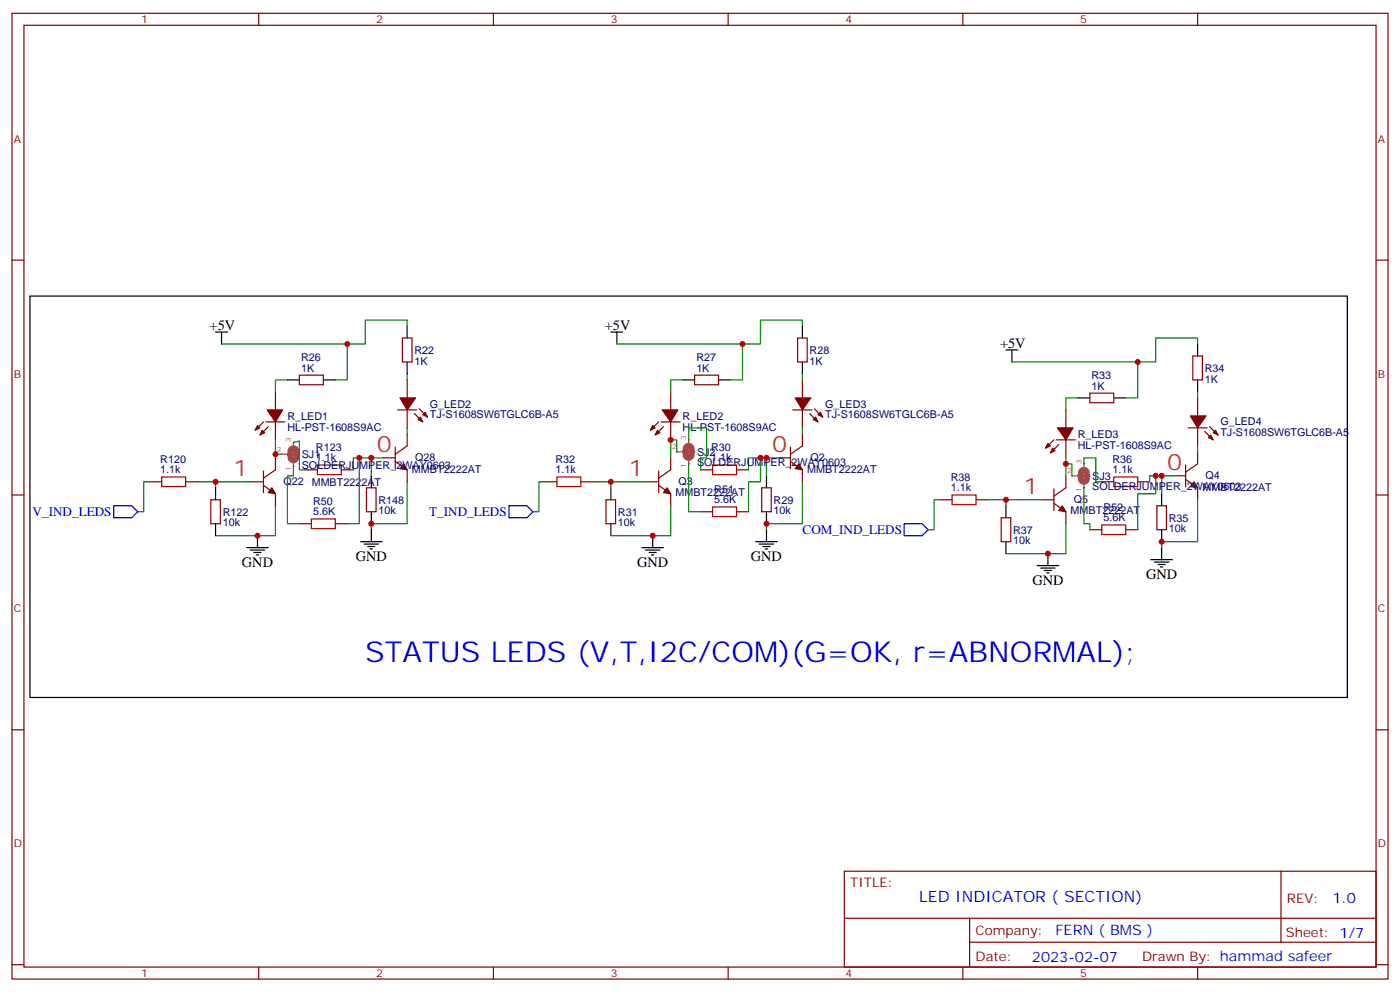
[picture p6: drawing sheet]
<svg xmlns="http://www.w3.org/2000/svg" width="412mm" height="292mm" viewBox="0 0 412 292" stroke-linecap="round" stroke-linejoin="round" font-family="sans-serif">
<g fill="none" stroke="#870000" stroke-width=".35">
<path d="M3.5 3.9h405.4v284.4h-405.4zM7.1 7.4h398.2v277.3h-398.2zM76.2 3.9v3.5M145.3 3.9v3.5M214.5 3.9v3.5M283.6 3.9v3.5M352.8 3.9v3.5M3.5 76.6h3.6M405.3 76.6h3.6M314 120.7v5.3M314 129.5v5.3M3.5 145.7h3.6"/>
<path d="M405.3 145.7h3.6M3.5 214.9h3.6M405.3 214.9h3.6M248.7 256.5h156.6v28.2h-156.6zM377.3 256.5v20.9M248.7 270.4h156.5M285.6 277.4h119.6M285.6 270.4v14.1M3.5 284h3.6M76.2 284.7v3.6M145.3 284.7v3.6M214.5 284.7v3.6"/>
<path d="M283.6 284.7v3.6M352.8 284.7v3.6M405.3 284h3.6"/>
</g>
<g fill="#870000" stroke="#870000" stroke-width=".35">
<path d="M310.1 132l.7 .7-1.4 .7z"/>
<path d="M308.7 130.6l.7 .7-1.4 .7z"/>
<path d="M310.4 132.3l1.5-1.4z"/>
<path d="M310.4 129.5l-1.4 1.4z"/>
</g>
<path d="M311.1 129.5h5.7z" fill="#f00" stroke="#870000" stroke-width=".35"/>
<g fill="#870000" stroke="#870000" stroke-width=".35">
<path d="M311.5 126h4.6l-2.1 3.5z"/>
<path d="M312.9 148.9l1.1 1.8-2.1-.4z"/>
<path d="M351.7 141.9l1.1 1.7-2.1-.3z"/>
<path d="M356 128.8l.7-.7 .7 1.4z"/>
<path d="M357.4 127.4l.7-.7 .7 1.4z"/>
<path d="M350.7 122.4h4.5l-2.4 3.6z"/>
<path d="M193.7 126.7l.7 .7-1.4 .7z"/>
<path d="M192.3 125.3l.7 .7-1.4 .7z"/>
<path d="M195.4 125.6l-1.4 1.4z"/>
<path d="M194 124.2l-1.4 1.4z"/>
</g>
<g fill="none" stroke="#870000" stroke-width=".35">
<path d="M197.6 115.4v5.3M321 115.7h7.1v2.9h-7.1zM351.4 104.8h2.8v7.1h-2.8zM352.8 117.2v5.2M197.6 124.2v5.3M349.2 136.9v6.4M350 126h5.6M352.8 126v5.3M352.8 133v3.6l-3.6 2.4M354.9 127l2.5 2.5M356.3 125.6l2.5 2.5M276.9 147.1h3.6"/>
<path d="M287.5 147.1h3.5M294.9 152.4h2.8v7.1h-2.8zM306.9 147.1h3.5M310.4 148.2l3.6 2.5v3.5M310.4 144v6.3M314 140.1v3.5l-3.6 2.5M324.6 141.9h3.5M335.1 141.9h3.6M340.8 148.9h2.8v7.1h-2.8zM345.7 140.1h3.5M349.2 141.1l3.6 2.5v3.5"/>
</g>
<path d="M280.5 145.7h7v2.9h-7zM328.1 140.4h7v2.9h-7z" fill="none" stroke="#a10000" stroke-width=".35"/>
<g fill="none" stroke="#000" stroke-width=".35">
<path d="M296.3 103h3.6M298.1 103v3.6M317.5 117.2h3.5M328.1 117.2h3.5M352.8 101.3v3.5M352.8 111.9v3.5M296.3 148.9v3.5M296.3 159.5v3.5M342.2 145.4v3.5M342.2 156v3.5M305.5 166.5h6.4M306.6 167.3h4.2"/>
<path d="M307.6 168h2.1M308.3 168.7h.7M308.7 163v3.5M339 164.8h6.4M340.1 165.5h4.2M341.1 166.2h2.2M341.8 166.9h.7M342.2 161.3v3.5"/>
</g>
<path d="M317.5 117.2h-3.5v3.5M335.1 106.6v10.6h-3.5M352.8 101.3v-1.8h-12.4v7.1h-42.3M352.8 115.4v1.8M352.8 131.3v1.7M276.9 147.1h-1.7v8.9h-1.8M291 147.1h5.3M306.9 147.1h-10.6v1.8M314 154.2v8.8h-17.7M342.2 140.1v5.3M345.7 140.1h-7v1.8M352.8 147.1v12.4h-10.6v1.8" fill="none" stroke="#008700" stroke-width=".35"/>
<path d="M266.3 154.2h5.3l1.8 1.8-1.8 1.7h-5.3z" fill="none" stroke="#00f" stroke-width=".35"/>
<path d="M194.7 124.2h5.7z" fill="#f00" stroke="#870000" stroke-width=".35"/>
<g fill="#870000" stroke="#870000" stroke-width=".35">
<path d="M195.1 120.7h4.6l-2.1 3.5z"/>
<path d="M196.5 143.6l1.1 1.8-2.2-.4z"/>
<path d="M235.3 136.6l1.1 1.7-2.2-.3z"/>
<path d="M239.5 123.5l.7-.7 .7 1.4z"/>
<path d="M240.9 122.1l.8-.7 .7 1.4z"/>
<path d="M234.2 117.2h4.6l-2.4 3.5z"/>
<path d="M123.1 123.5l.7-.7 .7 1.4z"/>
<path d="M124.5 122.1l.7-.7 .7 1.4z"/>
<path d="M117.8 117.2h4.6l-2.5 3.5z"/>
<path d="M118.9 136.6l1 1.7-2.1-.3z"/>
<path d="M80.1 143.6l1 1.8-2.1-.4z"/>
<path d="M77.3 126.7l.7 .7-1.4 .7z"/>
<path d="M75.8 125.3l.8 .7-1.5 .7z"/>
<path d="M77.6 127l1.4-1.4z"/>
<path d="M77.6 124.2l-1.4 1.4z"/>
</g>
<g fill="none" stroke="#870000" stroke-width=".35">
<path d="M118.5 99.5h2.9v7.1h-2.9zM234.9 99.5h2.9v7.1h-2.9zM81.1 115.4v5.3M88.2 110.5h7v2.8h-7zM119.9 111.9v5.3M204.6 110.5h7.1v2.8h-7.1zM236.4 111.9v5.3M77.6 138.7v6.3M81.1 124.2v5.3M81.1 134.8v3.5l-3.5 2.5M90 138.3h3.5M100.5 138.3h3.6"/>
<path d="M112.9 134.8h3.5M116.4 135.9l3.5 2.4v3.6M116.4 131.6v6.4M117.1 120.7h5.7M119.9 120.7v5.3M119.9 127.7v3.6l-3.5 2.4M122.1 121.7l2.4 2.5M123.5 120.3l2.4 2.5M194 138.7v6.3M197.6 134.8v3.5l-3.6 2.5M206.4 138.3h3.5M217 138.3h3.5"/>
<path d="M229.3 134.8h3.5M232.8 135.9l3.6 2.4v3.6M232.8 131.6v6.4M233.5 120.7h5.7M236.4 120.7v5.3M236.4 127.7v3.6l-3.6 2.4M238.5 121.7l2.4 2.5M239.9 120.3l2.5 2.5M44.1 141.9h3.5M54.7 141.9h3.5M62.1 147.1h2.8v7.1h-2.8zM74.1 141.9h3.5"/>
<path d="M77.6 142.9l3.5 2.5v3.5M107.9 143.6h2.9v7.1h-2.9zM160.5 141.9h3.5M171.1 141.9h3.5M178.5 147.1h2.8v7.1h-2.8zM190.5 141.9h3.5M194 142.9l3.6 2.5v3.5M224.4 143.6h2.8v7.1h-2.8z"/>
</g>
<path d="M93.5 136.9h7v2.8h-7zM209.9 136.9h7.1v2.8h-7.1zM47.6 140.4h7.1v2.9h-7.1zM164 140.4h7.1v2.9h-7.1z" fill="none" stroke="#a10000" stroke-width=".35"/>
<g fill="none" stroke="#000" stroke-width=".35">
<path d="M8.8 87.2h388.1v118.2h-388.1zM63.5 97.8h3.5M65.3 97.8v3.5M119.9 96v3.5M179.9 97.8h3.5M181.7 97.8v3.5M236.4 96v3.5M84.7 111.9h3.5M95.2 111.9h3.6M119.9 106.6v3.5M201.1 111.9h3.5M211.7 111.9h3.5"/>
<path d="M236.4 106.6v3.5M63.5 143.6v3.5M63.5 154.2v3.5M75.8 157.7v3.6M106.2 159.5h6.3M109.4 140.1v3.5M109.4 150.7v3.5M109.4 156v3.5M179.9 143.6v3.5M179.9 154.2v3.5M192.3 157.7v3.6M222.6 159.5h6.4"/>
<path d="M225.8 140.1v3.5M225.8 150.7v3.5M225.8 156v3.5M72.7 161.3h6.3M73.7 162h4.3M74.8 162.7h2.1M75.5 163.4h.7M107.2 160.2h4.3M108.3 160.9h2.1M109 161.6h.7M189.1 161.3h6.3M190.1 162h4.3"/>
<path d="M191.2 162.7h2.1M191.9 163.4h.7M223.7 160.2h4.2M224.7 160.9h2.1M225.4 161.6h.7"/>
</g>
<g fill="none" stroke="#008700" stroke-width=".35">
<path d="M119.9 96v-1.8h-12.3v7.1h-42.3M236.4 96v-1.8h-12.4v7.1h-42.3M84.7 111.9h-3.6v3.5M102.3 101.3v10.6h-3.5M119.9 110.1v1.8M201.1 111.9h-3.5v3.5M218.7 101.3v10.6h-3.5M236.4 110.1v1.8M109.4 134.8v5.3M112.9 134.8h-8.8v3.5M119.9 126v1.7M225.8 134.8v5.3"/>
<path d="M229.3 134.8h-8.8v3.5M236.4 126v1.7M44.1 141.9h-1.8v8.8h-1.7M58.2 141.9h5.3M74.1 141.9h-10.6v1.7M81.1 148.9v8.8h-17.6M119.9 141.9v12.3h-10.5v1.8M160.5 141.9h-1.8v8.8h-1.7M174.6 141.9h5.3M190.5 141.9h-10.6v1.7M197.6 148.9v8.8h-17.7M236.4 141.9v12.3h-10.6v1.8"/>
</g>
<path d="M33.5 148.9h5.3l1.8 1.8-1.8 1.7h-5.3zM149.9 148.9h5.3l1.8 1.8-1.8 1.7h-5.3z" fill="none" stroke="#00f" stroke-width=".35"/>
<path d="M78.3 124.2h5.7z" fill="#f00" stroke="#870000" stroke-width=".35"/>
<path d="M78.7 120.7h4.6l-2.2 3.5z" fill="#870000" stroke="#870000" stroke-width=".35"/>
<path d="M91.7 152.8h7.1v2.8h-7.1z" fill="none" stroke="#a10000" stroke-width=".35"/>
<path d="M88.2 154.2h3.5M98.8 154.2h3.5" fill="none" stroke="#870000" stroke-width=".35"/>
<path d="M105.8 134.8v19.4h-3.5" fill="none" stroke="#008700" stroke-width=".35"/>
<path d="M85.5 132.9a.88 .88 0 0 1 .9-.9 .88 .88 0 0 1 .9 .9M85.5 134.6a.88 .88 0 0 0 .9 .9 .88 .88 0 0 0 .9-.9" fill="none" stroke="#a64a4a" stroke-width="1.8"/>
<path d="M86.4 130.2v1.2M86.4 136v1.3" fill="none" stroke="#a64a4a" stroke-width=".35"/>
<g fill="#a64a4a">
<circle cx="86.4" cy="130.2" r=".18"/>
<circle cx="86.4" cy="137.3" r=".18"/>
<circle cx="82.9" cy="133.7" r=".18"/>
</g>
<path d="M82.9 133.7h3M202.8 129.5v1.2M202.8 135.3v1.3" fill="none" stroke="#a64a4a" stroke-width=".35"/>
<path d="M84.7 133.4h3.5v.7h-3.5z" fill="#a64a4a" stroke="#a64a4a" stroke-width=".29"/>
<path d="M81.1 129.5v5.3M81.1 133.7h1.8M86.4 130.2l1.8-.3v8.4h1.8M86.4 137.3v2.8h-1.7v14.1h3.5" fill="none" stroke="#008700" stroke-width=".35"/>
<path d="M209.9 149.3h7.1v2.8h-7.1zM324.6 154.6h7v2.8h-7z" fill="none" stroke="#a10000" stroke-width=".35"/>
<path d="M206.4 150.7h3.5M217 150.7h3.5M321 156h3.6M331.6 156h3.5" fill="none" stroke="#870000" stroke-width=".35"/>
<path d="M202 132.2a.88 .88 0 0 1 .8-.9 .88 .88 0 0 1 .9 .9M202 133.9a.88 .88 0 0 0 .8 .9 .88 .88 0 0 0 .9-.9" fill="none" stroke="#a64a4a" stroke-width="1.8"/>
<g fill="#a64a4a">
<circle cx="202.8" cy="129.5" r=".18"/>
<circle cx="202.8" cy="136.6" r=".18"/>
<circle cx="199.3" cy="133" r=".18"/>
</g>
<path d="M199.3 133h3M319.3 136.6v1.2M319.3 142.4v1.2" fill="none" stroke="#a64a4a" stroke-width=".35"/>
<path d="M201.1 132.7h3.5v.7h-3.5z" fill="#a64a4a" stroke="#a64a4a" stroke-width=".29"/>
<path d="M199.3 133v-3.5h-1.7v5.3M202.8 129.5v-3.5h5.3v8.8h-1.7v3.5M202.8 136.6v14.1h3.6M224 134.8v7.1h-3.5v8.8" fill="none" stroke="#008700" stroke-width=".35"/>
<path d="M318.4 139.2a.88 .88 0 0 1 .9-.9 .88 .88 0 0 1 .8 .9M318.4 141a.88 .88 0 0 0 .9 .9 .88 .88 0 0 0 .8-.9" fill="none" stroke="#a64a4a" stroke-width="1.8"/>
<g fill="#a64a4a">
<circle cx="319.3" cy="136.6" r=".18"/>
<circle cx="319.3" cy="143.6" r=".18"/>
<circle cx="315.7" cy="140.1" r=".18"/>
</g>
<path d="M315.7 140.1h3" fill="none" stroke="#a64a4a" stroke-width=".35"/>
<path d="M317.5 139.7h3.5v.7h-3.5z" fill="#a64a4a" stroke="#a64a4a" stroke-width=".29"/>
<path d="M314 134.8v1.8h1.7v3.5M314 136.6v3.5M319.3 136.6v-1.8h3.5v7.1h1.8M319.3 143.6v10.6h1.7v1.8M340.4 140.1v5.3h-5.3v10.6" fill="none" stroke="#008700" stroke-width=".35"/>
<g fill="#c00">
<circle cx="296.3" cy="147.1" r=".88"/>
<circle cx="308.7" cy="163" r=".88"/>
<circle cx="342.2" cy="140.1" r=".88"/>
<circle cx="342.2" cy="159.5" r=".88"/>
<circle cx="335.1" cy="106.6" r=".88"/>
<circle cx="179.9" cy="141.9" r=".88"/>
<circle cx="192.3" cy="157.7" r=".88"/>
<circle cx="225.8" cy="134.8" r=".88"/>
<circle cx="225.8" cy="154.2" r=".88"/>
<circle cx="218.7" cy="101.3" r=".88"/>
<circle cx="102.3" cy="101.3" r=".88"/>
<circle cx="109.4" cy="154.2" r=".88"/>
<circle cx="109.4" cy="134.8" r=".88"/>
<circle cx="75.8" cy="157.7" r=".88"/>
<circle cx="63.5" cy="141.9" r=".88"/>
<circle cx="105.8" cy="134.8" r=".88"/>
<circle cx="81.1" cy="133.7" r=".88"/>
<circle cx="197.6" cy="129.5" r=".88"/>
<circle cx="224" cy="134.8" r=".88"/>
<circle cx="314" cy="136.6" r=".88"/>
<circle cx="340.4" cy="140.1" r=".88"/>
</g>
<text font-size="8.5" fill="#00f" x="107.6" y="194.8">STATUS LEDS (V,T,I2C/COM)(G=OK, r=ABNORMAL);</text>
<g font-size="6.7" fill="#f30">
<text x="111.1" y="133">0</text>
<text x="227.5" y="133">0</text>
<text x="68.8" y="140.1">1</text>
<text x="185.2" y="140.1">1</text>
<text x="344" y="138.3">0</text>
<text x="301.6" y="145.4">1</text>
</g>
<text font-size="4.6" fill="#00f" x="270.8" y="265.5">LED INDICATOR ( SECTION)</text>
<g font-size="4.2">
<text x="61.7" y="97">+5V</text>
<text x="178.2" y="97">+5V</text>
<text x="294.6" y="102.3">+5V</text>
<text x="71.3" y="166.9">GND</text>
<text x="104.8" y="165.1">GND</text>
<text x="187.7" y="166.9">GND</text>
<text x="221.2" y="165.1">GND</text>
<text x="304.1" y="172.2">GND</text>
<text x="337.6" y="170.4">GND</text>
</g>
<g font-size="4.2" fill="#00f">
<text x="392.5" y="265.8">1.0</text>
<text x="310.9" y="275.3">FERN ( BMS )</text>
<text x="304" y="283.1">2023-02-07</text>
</g>
<g font-size="3.9" fill="#00f">
<text x="9.6" y="151.9">V_IND_LEDS</text>
<text x="126.4" y="151.8">T_IND_LEDS</text>
<text x="236.4" y="157.2">COM_IND_LEDS</text>
</g>
<g font-size="3.9" fill="#800">
<text x="250.5" y="261.1">TITLE:</text>
<text x="379.1" y="265.8">REV:</text>
<text x="287.4" y="275.3">Company:</text>
<text x="378.7" y="275.9">Sheet: 1/7</text>
<text x="287.4" y="283">Date:</text>
<text x="336.4" y="283.1">Drawn By: hammad safeer</text>
</g>
<g font-size="3.2" fill="#800">
<text x="41.6" y="6.9">1</text>
<text x="110.8" y="6.9">2</text>
<text x="179.9" y="6.9">3</text>
<text x="249.1" y="6.9">4</text>
<text x="318.2" y="6.9">5</text>
<text x="4.1" y="42">A</text>
<text x="405.9" y="42">A</text>
<text x="4.1" y="111.2">B</text>
<text x="405.9" y="111.2">B</text>
<text x="4.1" y="180.3">C</text>
<text x="405.9" y="180.3">C</text>
<text x="4.1" y="249.4">D</text>
<text x="405.9" y="249.4">D</text>
<text x="41.6" y="287.7">1</text>
<text x="110.8" y="287.7">2</text>
<text x="179.9" y="287.7">3</text>
<text x="249.1" y="287.7">4</text>
<text x="318.2" y="287.7">5</text>
</g>
<g font-size="3.2" fill="#000080">
<text x="88.7" y="106.2">R26</text>
<text x="122.1" y="107.4">1K</text>
<text x="122.1" y="104.2">R22</text>
<text x="205.1" y="106.2">R27</text>
<text x="238.5" y="107.4">1K</text>
<text x="238.5" y="104.2">R28</text>
<text x="88.7" y="109.4">1K</text>
<text x="205.1" y="109.4">1K</text>
<text x="321.5" y="111.5">R33</text>
<text x="354.9" y="112.7">1K</text>
<text x="354.9" y="109.5">R34</text>
<text x="126.6" y="120">G_LED2</text>
<text x="243.1" y="120">G_LED3</text>
<text x="321.5" y="114.7">1K</text>
<text x="84.7" y="123.6">R_LED1</text>
<text x="126.6" y="123.2">TJ-S1608SW6TGLC6B-A5</text>
<text x="201.1" y="123.6">R_LED2</text>
<text x="243.1" y="123.2">TJ-S1608SW6TGLC6B-A5</text>
<text x="359.5" y="125.3">G_LED4</text>
<text x="84.7" y="126.8">HL-PST-1608S9AC</text>
<text x="201.1" y="126.8">HL-PST-1608S9AC</text>
<text x="317.5" y="128.9">R_LED3</text>
<text x="359.5" y="128.4">TJ-S1608SW6TGLC6B-A5</text>
<text x="47.2" y="136.2">R120</text>
<text x="88.9" y="134.9">SJ1</text>
<text x="93.1" y="135.9">1.1k</text>
<text x="93.1" y="132.7">R123</text>
<text x="122.3" y="135.7">Q28</text>
<text x="163.6" y="136.2">R32</text>
<text x="205.3" y="137.3">SOLDERJUMPER_2WAY0603</text>
<text x="205.3" y="134.2">SJ2</text>
<text x="209.5" y="135.9">1.1k</text>
<text x="209.5" y="132.7">R30</text>
<text x="238.7" y="135.7">Q2</text>
<text x="317.5" y="132.1">HL-PST-1608S9AC</text>
<text x="327.7" y="136.2">R36</text>
<text x="47.2" y="139.4">1.1k</text>
<text x="83.5" y="142.8">Q22</text>
<text x="88.9" y="138">SOLDERJUMPER_2WAY0603</text>
<text x="91.8" y="143">MMBT2222AT</text>
<text x="121.4" y="139.1">MMBT2222AT</text>
<text x="163.6" y="139.4">1.1k</text>
<text x="199.9" y="142.8">Q3</text>
<text x="237.8" y="139.1">MMBT2222AT</text>
<text x="280.1" y="141.5">R38</text>
<text x="321.7" y="141.2">SJ3</text>
<text x="327.7" y="139.4">1.1k</text>
<text x="355.1" y="141">Q4</text>
<text x="92.2" y="148.5">R50</text>
<text x="111.5" y="148.3">R148</text>
<text x="199" y="146.2">MMBT2222AT</text>
<text x="210.4" y="148.2">5.6K</text>
<text x="210.4" y="145.1">R51</text>
<text x="227.9" y="148.3">R29</text>
<text x="280.1" y="144.7">1.1k</text>
<text x="316.3" y="148.1">Q5</text>
<text x="321.7" y="144.4">SOLDERJUMPER_2WAY0603</text>
<text x="354.2" y="144.4">MMBT2222AT</text>
<text x="65.6" y="155">10k</text>
<text x="65.6" y="151.8">R122</text>
<text x="92.2" y="151.7">5.6K</text>
<text x="111.5" y="151.5">10k</text>
<text x="182" y="155">10k</text>
<text x="182" y="151.8">R31</text>
<text x="227.9" y="151.5">10k</text>
<text x="315.4" y="151.5">MMBT2222AT</text>
<text x="325.1" y="153.5">5.6K</text>
<text x="325.1" y="150.3">R52</text>
<text x="344.3" y="153.6">R35</text>
<text x="298.4" y="160.3">10k</text>
<text x="298.4" y="157.1">R37</text>
<text x="344.3" y="156.8">10k</text>
</g>
<g font-size="2.1" fill="#a54b4b">
<text x="85.7" y="130.2" transform="rotate(-90 85.7 130.2)">3</text>
<text x="202.2" y="129.5" transform="rotate(-90 202.2 129.5)">3</text>
<text x="81.6" y="133">2</text>
<text x="198" y="132.3">2</text>
<text x="202.2" y="137.9" transform="rotate(-90 202.2 137.9)">1</text>
<text x="318.6" y="136.6" transform="rotate(-90 318.6 136.6)">3</text>
<text x="85.7" y="138.6" transform="rotate(-90 85.7 138.6)">1</text>
<text x="314.4" y="139.4">2</text>
<text x="318.6" y="145" transform="rotate(-90 318.6 145)">1</text>
</g>
</svg>
